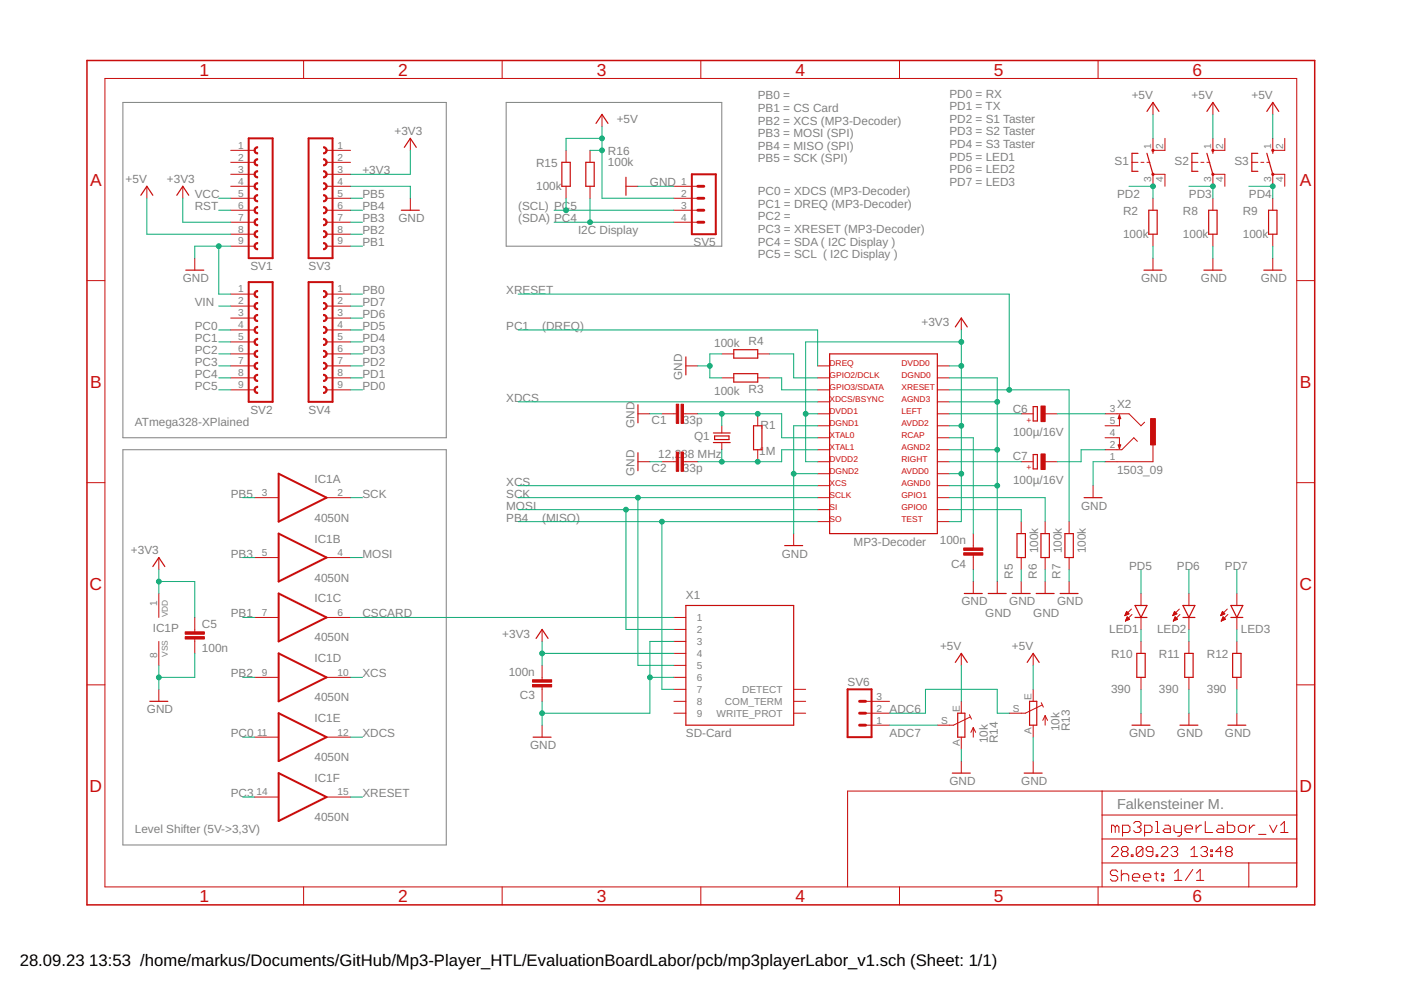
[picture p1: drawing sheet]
<svg xmlns="http://www.w3.org/2000/svg" width="297mm" height="210mm" viewBox="0 0 297 210" stroke-linecap="round" stroke-linejoin="round" font-family="sans-serif">
<path d="M26.1 21.7h68.5v71.1h-68.5zM107.3 21.7h45.7v30.5h-45.7zM26.1 95.4h68.5v83.8h-68.5z" fill="none" stroke="#808080" stroke-width=".21"/>
<g fill="none" stroke="#c90d0c" stroke-width=".25">
<path d="M85.7 31.2l1.3-1.9 1.3 1.9M119.1 34.4h1.8v5.1h-1.8zM124.2 34.4h1.8v5.1h-1.8zM126.4 26.2l1.2-1.9 1.3 1.9M132.7 37.6v3.8M241.3 32.5h-1.3v3.8h1.3M243.2 32.5l1.3 4.5M243.2 23.6l1.3-1.9 1.2 1.9M244.5 31.9v.6M254 32.5h-1.3v3.8h1.3M255.9 32.5l1.3 4.5M255.9 23.6l1.3-1.9 1.2 1.9"/>
<path d="M257.2 31.9v.6M266.7 32.5h-1.3v3.8h1.3M268.6 32.5l1.3 4.5M268.6 23.6l1.3-1.9 1.2 1.9M269.9 31.9v.6M29.9 41.4l1.2-1.9 1.3 1.9M37.5 41.4l1.3-1.9 1.2 1.9M39.4 57.3h3.8M85.1 44.6h3.8M242.5 57.3h3.9M243.6 44.6h1.7v5.1h-1.7zM255.2 57.3h3.9"/>
<path d="M256.3 44.6h1.7v5.1h-1.7zM267.9 57.3h3.9M269 44.6h1.7v5.1h-1.7zM145.4 75.7v3.8M155.6 79.2h5.1v1.8h-5.1zM155.6 74.1h5.1v1.8h-5.1zM175.9 75h22.8v38.1h-22.8zM202.5 69.3l1.3-1.9 1.3 1.9M135.3 85.8v3.8M135.3 96v3.8M151.3 91.8h3.5M151.3 93.8h3.5"/>
<path d="M151.5 92.4h3.1v.8h-3.1zM159.8 90.3h1.7v5.1h-1.7zM219.1 86.2h.8v3.1h-.8zM219.1 96.4h.8v3h-.8zM237.1 94.3h.5l-.3 .8zM237.3 88l.3 .8h-.5zM166.4 115.7h3.8M215.6 113.1h1.8v5.1h-1.8zM220.7 113.1h1.8v5.1h-1.8zM225.8 113.1h1.8v5.1h-1.8zM229.8 105.5h3.9M32.4 120.1l1.3-1.9 1.2 1.9"/>
<path d="M113.7 135.4l1.2-1.9 1.3 1.9M145.4 128.4h22.9v25.4h-22.9zM204.4 125.8h3.9M209.5 125.8h3.8M214.6 125.8h3.8M219.7 125.8h3.8M224.8 125.8h3.8M240.6 128.4h2.6l-1.3 2.5zM240.6 130.9h2.6M241 138.5h1.8v5.1h-1.8zM250.8 128.4h2.5l-1.2 2.5zM250.8 130.9h2.5"/>
<path d="M251.2 138.5h1.8v5.1h-1.8zM261 128.4h2.5l-1.3 2.5zM261 130.9h2.5M261.3 138.5h1.8v5.1h-1.8zM31.8 148.7h3.8M113 156.3h3.8M202.5 140.4l1.3-1.9 1.3 1.9M203.1 151.2h1.5v5.1h-1.5zM217.8 140.4l1.3-1.9 1.2 1.9M218.3 148.7h1.5v5.1h-1.5zM240 153.8h3.8M250.2 153.8h3.8"/>
<path d="M260.3 153.8h3.8M201.9 163.9h3.8M217.1 163.9h3.9"/>
</g>
<g fill="none" stroke="#c90d0c" stroke-width=".21">
<path d="M22.2 16.6h252.7v171.4h-252.7zM64.4 12.8v3.8M106.5 12.8v3.8M148.6 12.8v3.8M190.7 12.8v3.8M232.8 12.8v3.8M31.1 39.5v2.5M38.8 39.5v2.5M48.9 34.4h5.1M48.9 31.9h5.1M48.9 37h5.1M48.9 39.5h5.1"/>
<path d="M69.2 34.4h5.1M69.2 31.9h5.1M69.2 37h5.1M69.2 39.5h5.1M87 29.3v2.6M120 31.9v2.5M120 39.5v2.5M125.1 31.9v2.5M125.1 39.5v2.5M127.6 24.3v2.5M132.7 39.5h2.6M142.9 39.5h5.1"/>
<path d="M240 34.4h1.3M241.9 34.4h.6M243.2 34.4h.6M244.5 21.7v2.6M244.5 29.3v2.6h2.5v-2.6M244.5 39.5v-2.5h2.5v2.5M252.7 34.4h1.3M254.6 34.4h.6M255.9 34.4h.6M257.2 29.3v2.6h2.5v-2.6M257.2 39.5v-2.5h2.5v2.5M257.2 21.7v2.6"/>
<path d="M265.4 34.4h1.3M267.3 34.4h.6M268.6 34.4h.6M269.9 29.3v2.6h2.5v-2.6M269.9 39.5v-2.5h2.5v2.5M269.9 21.7v2.6M18.4 59.5h3.8M41.3 54.7v2.6M48.9 42h5.1M48.9 44.6h5.1M48.9 47.1h5.1M48.9 49.7h5.1"/>
<path d="M48.9 52.2h5.1M69.2 42h5.1M69.2 44.6h5.1M69.2 47.1h5.1M69.2 49.7h5.1M69.2 52.2h5.1M87 42v2.6M142.9 42h5.1M142.9 44.6h5.1M142.9 47.1h5.1M244.5 42v2.6M244.5 49.7v2.5"/>
<path d="M244.5 54.7v2.6M257.2 42v2.6M257.2 49.7v2.5M257.2 54.7v2.6M269.9 42v2.6M269.9 49.7v2.5M269.9 54.7v2.6M274.9 59.5h3.8M48.9 77.6h5.1M48.9 75h5.1M48.9 62.4h5.1M48.9 64.9h5.1"/>
<path d="M48.9 67.4h5.1M48.9 70h5.1M48.9 72.5h5.1M69.2 77.6h5.1M69.2 75h5.1M69.2 62.4h5.1M69.2 64.9h5.1M69.2 67.4h5.1M69.2 70h5.1M69.2 72.5h5.1M145.4 77.6h2.6M153 75h2.6"/>
<path d="M160.7 75h2.5M173.4 77.6h2.5M198.7 77.6h2.6M203.8 67.4v2.6M48.9 80.1h5.1M48.9 82.7h5.1M69.2 80.1h5.1M69.2 82.7h5.1M135.3 87.7h2.5M135.3 97.9h2.5M140.3 87.7h3.1M140.3 97.9h3.1"/>
<path d="M144.9 87.7h3.1M144.9 97.9h3.1M153 80.1h2.6M153 90.3v1.5M153 93.8v1.6M160.7 80.1h2.5M160.7 87.7v2.6M160.7 95.4v2.5M173.4 80.1h2.5M173.4 82.7h2.5M173.4 85.2h2.5M173.4 87.7h2.5"/>
<path d="M173.4 90.3h2.5M173.4 92.8h2.5M173.4 95.4h2.5M173.4 97.9h2.5M198.7 80.1h2.6M198.7 82.7h2.6M198.7 85.2h2.6M198.7 87.7h2.6M198.7 90.3h2.6M198.7 92.8h2.6M198.7 95.4h2.6M198.7 97.9h2.6"/>
<path d="M216.5 87.7h2.6M216.5 97.9h2.6M221.6 87.7h2.5M221.6 97.9h2.5M234.3 87.7h5.1l2.5 2.6 .8-.8M234.3 92.8h3v2.3M237.3 88v2.3h-3M241.2 93.6l-.8-.8-2.6 2.6h-3.5M244.5 94.3v3.6h-10.2M18.4 102.3h3.8M33.7 118.2v2.6M54 105.5h5.1"/>
<path d="M54 118.2h5.1M69.2 105.5h5.1M69.2 118.2h5.1M168.3 113.1v2.6M173.4 100.4h2.5M173.4 103h2.5M173.4 105.5h2.5M173.4 108.1h2.5M173.4 110.6h2.5M198.7 100.4h2.6M198.7 103h2.6M198.7 105.5h2.6"/>
<path d="M198.7 108.1h2.6M198.7 110.6h2.6M206.4 113.1v3.1M206.4 117.7v3.1M216.5 110.6v2.5M216.5 118.2v2.6M221.6 110.6v2.5M221.6 118.2v2.6M226.7 110.6v2.5M226.7 118.2v2.6M231.8 103v2.5M274.9 102.3h3.8"/>
<path d="M33.7 125.8v5.1M33.7 136v5.1M41.3 130.9v3.1M41.3 135.5v3M54 130.9h5.1M69.2 130.9h5.1M114.9 133.5v2.5M142.9 130.9h2.5M142.9 133.5h2.5M142.9 136h2.5M142.9 138.5h2.5M203.8 138.5v2.6"/>
<path d="M206.4 123.3v2.5M211.4 123.3v2.5M216.5 123.3v2.5M219.1 138.5v2.6M221.6 123.3v2.5M226.7 123.3v2.5M238.5 130.5h.2M238.6 130.3h.3M238.6 130.2h.6M238.6 131.7h.1M238.7 130.1h.6M238.7 131.6h.2"/>
<path d="M238.7 130h.5M238.7 131.4h.5M238.8 129.9h.3M238.8 131.3h.7M238.8 129.7h.2M238.8 131.2h.6M238.9 129.6l.5 .6-.9 .3zM238.9 131.1h.4M238.9 130.9h.3M239 130.8h.1M239.5 131.3l-.5-.5-.4 .9M239.5 131.3l-.9 .4"/>
<path d="M239.9 129.1l-1.4 1.4M240 130.3l-1.4 1.4M241.9 125.8v2.6M241.9 130.9v2.6M241.9 136v2.5M248.7 130.5h.1M248.7 130.3h.4M248.8 130.2h.6M248.8 131.7h.1M248.8 130.1h.7M248.8 131.6h.3M248.9 130h.5"/>
<path d="M248.9 131.4h.4M248.9 131.3h.7M248.9 129.9h.3M249 129.7h.1M249 131.2h.6M249 131.1h.4M249 129.6l.5 .6-.9 .3zM249.1 130.9h.2M249.1 130.8h.1M249.2 130.8l.5 .5-.9 .4zM250 129.1l-1.4 1.4M250.2 130.3l-1.4 1.4"/>
<path d="M252.1 125.8v2.6M252.1 130.9v2.6M252.1 136v2.5M258.8 130.5h.2M258.9 130.3h.3M258.9 130.2h.6M258.9 131.7h.1M259 130.1h.7M259 131.6h.2M259 130h.5M259 131.4h.5M259.1 131.3h.7"/>
<path d="M259.1 129.9h.3M259.1 129.7h.2M259.1 131.2h.6M259.2 131.1h.4M259.2 129.6l.5 .6-.9 .3zM259.2 130.9h.3M259.3 130.8h.1M259.3 130.8l.5 .5-.9 .4zM260.2 129.1l-1.4 1.4M260.3 130.3l-1.4 1.4M262.2 125.8v2.6M262.2 130.9v2.6"/>
<path d="M262.2 136v2.5M18.4 145.2h3.8M33.7 146.2v2.5M54 143.6h5.1M54 156.3h5.1M69.2 143.6h5.1M69.2 156.3h5.1M114.9 141.1v3M114.9 145.6v3.1M114.9 153.8v2.5M142.9 141.1h2.5M142.9 143.6h2.5"/>
<path d="M142.9 146.2h2.5M142.9 148.7h2.5M142.9 151.2h2.5M168.3 146.2h2.5M168.3 148.7h2.5M168.3 151.2h2.5M183.5 148.7h5.1M183.5 151.2h5.1M183.5 153.8h5.1M203.8 148.7v2.5M203.8 156.3v2.5M205.5 151.5l.5 1"/>
<path d="M205.7 152l-3.5 1.8h-3.5M206.4 154.3v2M206.4 154.3l.5 1M206.4 154.3l-.6 1M219.1 146.2v2.5M219.1 153.8v2.5M220.8 149l.4 .9M220.9 149.5l-3.5 1.7h-3.4M221.6 151.7v2.1M221.6 151.7l.5 1M221.6 151.7l-.5 1M241.9 143.6v2.6"/>
<path d="M241.9 151.2v2.6M252.1 143.6v2.6M252.1 151.2v2.6M262.2 143.6v2.6M262.2 151.2v2.6M274.9 145.2h3.8M54 169h5.1M69.2 169h5.1M203.8 161.4v2.5M219.1 161.4v2.5M233.7 167.7v20.3M233.7 177.9h41.2"/>
<path d="M233.7 172.8h41.2M235.6 179.9l.4-.4h.7l.4 .4v.3l-1.5 1.4h1.5M236.5 175.3l-.4-.3h-.4v1.5M236.5 175.3v1.2M236.5 175.3l.3-.3 .4 .3v1.2M238 176.5h1.2l.4-.4v-.8l-.4-.3h-1.2v2.3M240.3 174.6l.4-.4h.8l.4 .4v.4l-.4 .3M241.1 175.3h.4M241.5 175.3l.4 .4v.4l-.4 .4h-.8l-.4-.4M242.3 179.9v1.4l-.3 .3h-.7l-.4-.3M242.3 179.9l-.3-.4h-.7l-.4 .4v1.4M242.3 179.9l-1.4 1.4"/>
<path d="M242.7 176.5h1.2l.3-.4v-.8l-.3-.3h-1.2v2.3M245 176.5h.8M245 174.2h.4v2.3M246.2 179.9l.3-.4h.7l.4 .4v.3l-1.4 1.4h1.4M247 175h.8l.3 .3v1.2h-1.1l-.4-.4 .4-.4h1.1M248.3 179.9l.3-.4h.7l.4 .4v.3l-.4 .4M248.9 175v1.1l.4 .4h1.2M250.5 175v1.9l-.4 .4h-.4M251.2 175.7h1.6v-.4l-.4-.3h-.7l-.5 .3v.8l.5 .4h.7M253.6 175v1.5M254.6 179.9l.4-.4h.7l.3 .4v.3l-.3 .4M254.8 175h-.4l-.8 .7"/>
<path d="M255.5 174.2v2.3h1.6M258.3 175h.8l.3 .3v1.2h-1.1l-.4-.4 .4-.4h1.1M260.2 174.2v2.3h1.2l.4-.4v-.8l-.4-.3h-1.2M262.6 175.3l.4-.3h.7l.4 .3v.8l-.4 .4h-.7l-.4-.4zM264.9 175v1.5M266.1 175h-.4l-.8 .7M266.8 176.9h1.6M269.2 175l.8 1.5 .7-1.5M271.5 176.5h1.6M271.5 175l.8-.8v2.3M274.9 167.7h-95.2v20.3M64.4 188v3.9"/>
<path d="M106.5 188v3.9M148.6 188v3.9M190.7 188v3.9M232.8 188v3.9M233.7 183h41.2M237 184.8l-.4-.3h-.8l-.4 .3v.5l.4 .3h.8l.4 .4v.4l-.4 .4h-.8l-.4-.4M237.7 184.5v2.3M237.7 185.6l.4-.3h.8l.4 .3v1.2M238.1 180.6l-.3 .3v.4l.3 .3h.7l.4-.3v-.4l-.4-.3M238.1 180.6l-.3-.4v-.3l.3-.4h.7l.4 .4v.3l-.4 .4M238.1 180.6h.7M239.9 181.3h.3v.3h-.3z"/>
<path d="M240.1 186h1.6v-.4l-.4-.3h-.8l-.4 .3v.8l.4 .4h.8M242.4 186h1.6v-.4l-.4-.3h-.8l-.4 .3v.8l.4 .4h.8M244.4 180.6h-1l-.4-.4v-.3l.4-.4h.7l.3 .4v1.4l-.3 .3h-.7l-.4-.3M244.8 185.3h.8M245.1 181.3h.4v.3h-.4zM245.2 184.8v1.6l.4 .4M246.3 185.3h.4v.3h-.4zM246.3 186.4h.4v.4h-.4zM249 180.6h.3M249 185.1l.8-.8v2.4M249 186.7h1.6M249.3 180.6l.4 .3v.4l-.4 .3h-.7l-.3-.3"/>
<path d="M252.5 181.6h1.4M252.5 180.2l.7-.7v2.1M252.9 184.3l-1.6 2.4M253.7 186.7h1.5M253.7 185.1l.8-.8v2.4M255.3 180.6h.4M255.7 180.6l.3 .3v.4l-.3 .3h-.7l-.4-.3M256.7 181.3h.3v.3h-.3zM256.7 180.2h.3v.4h-.3zM259.2 180.6h-1.5l1.1-1.1v2.1M260.2 180.6l-.3 .3v.4l.3 .3h.7l.4-.3v-.4l-.4-.3M260.2 180.6l-.3-.4v-.3l.3-.4h.7l.4 .4v.3l-.4 .4"/>
<path d="M260.2 180.6h.7M264.8 183v5"/>
</g>
<path d="M18.4 12.8h260.3v179.1h-260.3z" fill="none" stroke="#c90d0c" stroke-width=".32"/>
<g fill="#c90d0c" stroke="#c90d0c" stroke-width=".21">
<path d="M144.4 85.7h.5v4.1h-.5z"/>
<path d="M143.4 85.7h.5v4.1h-.5z"/>
<path d="M144.4 95.9h.5v4h-.5z"/>
<path d="M143.4 95.9h.5v4h-.5z"/>
<path d="M112.9 144.1h4.1v.5h-4.1z"/>
<path d="M112.9 145.1h4.1v.5h-4.1z"/>
<path d="M204.3 116.2h4.1v.5h-4.1z"/>
<path d="M204.3 117.2h4.1v.5h-4.1z"/>
<path d="M39.3 135h4v.5h-4z"/>
<path d="M39.3 134h4v.5h-4z"/>
<path d="M243.9 88.8h1.1v5.5h-1.1z"/>
<path d="M220.7 86.1h.9v3.3h-.9z"/>
<path d="M220.7 96.2h.9v3.3h-.9z"/>
</g>
<g fill="none" stroke="#c90d0c" stroke-width=".42">
<path d="M52.7 29.3h5.1v25.4h-5.1zM65.4 29.3h5.1v25.4h-5.1zM146.7 37h5.1v12.7h-5.1zM52.7 59.8h5.1v25.4h-5.1zM65.4 59.8h5.1v25.4h-5.1zM59.1 100.4l10.1 5.1-10.1 5.1zM59.1 113.1l10.1 5.1-10.1 5.1zM59.1 125.8l10.1 5.1-10.1 5.1zM59.1 138.5l10.1 5.1-10.1 5.1zM59.1 151.2l10.1 5.1-10.1 5.1zM179.7 146.2h5.1v10.1h-5.1zM59.1 163.9l10.1 5.1-10.1 5.1z"/>
<circle cx="244.5" cy="31.9" r=".13"/>
<circle cx="244.5" cy="37" r=".13"/>
<circle cx="257.2" cy="37" r=".13"/>
<circle cx="257.2" cy="31.9" r=".13"/>
<circle cx="269.9" cy="37" r=".13"/>
<circle cx="269.9" cy="31.9" r=".13"/>
</g>
<g fill="#c90d0c" stroke="#c90d0c" stroke-width=".21">
<path d="M54.1 36.4l.5-.2v.2a.51 .51 0 0 0-.5 .6 .51 .51 0 0 0 .5 .5v.2a.77 .77 0 0 1-.7-.5 .77 .77 0 0 1 .2-.8z" fill-rule="evenodd"/>
<path d="M54.1 33.9l.5-.2v.2a.51 .51 0 0 0-.5 .5 .51 .51 0 0 0 .5 .5v.3a.77 .77 0 0 1-.7-.5 .77 .77 0 0 1 .2-.8z" fill-rule="evenodd"/>
<path d="M54.1 31.3l.5-.2v.3a.51 .51 0 0 0-.5 .5 .51 .51 0 0 0 .5 .5v.2a.77 .77 0 0 1-.7-.4 .77 .77 0 0 1 .2-.9z" fill-rule="evenodd"/>
<path d="M54.1 41.5l.5-.2v.2a.51 .51 0 0 0-.5 .5 .51 .51 0 0 0 .5 .5v.3a.77 .77 0 0 1-.7-.5 .77 .77 0 0 1 .2-.8z" fill-rule="evenodd"/>
<path d="M54.1 38.9l.5-.2v.3a.51 .51 0 0 0-.5 .5 .51 .51 0 0 0 .5 .5v.3a.77 .77 0 0 1-.7-.5 .77 .77 0 0 1 .2-.9z" fill-rule="evenodd"/>
<path d="M54.1 44l.5-.2v.3a.51 .51 0 0 0-.5 .5 .51 .51 0 0 0 .5 .5v.2a.77 .77 0 0 1-.7-.4 .77 .77 0 0 1 .2-.9z" fill-rule="evenodd"/>
<path d="M54.1 46.6l.5-.2v.2a.51 .51 0 0 0-.5 .5 .51 .51 0 0 0 .5 .5v.3a.77 .77 0 0 1-.7-.5 .77 .77 0 0 1 .2-.8z" fill-rule="evenodd"/>
<path d="M54.1 49.1l.5-.2v.2a.51 .51 0 0 0-.5 .6 .51 .51 0 0 0 .5 .5v.2a.77 .77 0 0 1-.7-.5 .77 .77 0 0 1 .2-.8z" fill-rule="evenodd"/>
<path d="M54.1 51.6l.5-.2v.3a.51 .51 0 0 0-.5 .5 .51 .51 0 0 0 .5 .5v.3a.77 .77 0 0 1-.7-.5 .77 .77 0 0 1 .2-.9z" fill-rule="evenodd"/>
<path d="M54.1 66.9l.5-.2v.2a.5 .5 0 0 0-.5 .5 .5 .5 0 0 0 .5 .5v.3a.75 .75 0 0 1-.7-.5 .75 .75 0 0 1 .2-.8z" fill-rule="evenodd"/>
<path d="M54.1 64.3l.5-.2v.3a.51 .51 0 0 0-.5 .5 .51 .51 0 0 0 .5 .5v.3a.77 .77 0 0 1-.7-.5 .77 .77 0 0 1 .2-.9z" fill-rule="evenodd"/>
<path d="M54.1 61.8l.5-.2v.2a.51 .51 0 0 0-.5 .6 .51 .51 0 0 0 .5 .5v.2a.77 .77 0 0 1-.7-.5 .77 .77 0 0 1 .2-.8z" fill-rule="evenodd"/>
<path d="M54.1 72l.5-.3v.3a.51 .51 0 0 0-.5 .5 .51 .51 0 0 0 .5 .5v.3a.75 .75 0 0 1-.7-.5 .75 .75 0 0 1 .2-.8z" fill-rule="evenodd"/>
<path d="M54.1 69.4l.5-.2v.2a.51 .51 0 0 0-.5 .6 .51 .51 0 0 0 .5 .5v.2a.75 .75 0 0 1-.7-.4 .75 .75 0 0 1 .2-.9z" fill-rule="evenodd"/>
<path d="M54.1 74.5l.5-.2v.2a.51 .51 0 0 0-.5 .5 .51 .51 0 0 0 .5 .5v.3a.75 .75 0 0 1-.7-.5 .75 .75 0 0 1 .2-.8z" fill-rule="evenodd"/>
<path d="M54.1 77l.5-.2v.3a.51 .51 0 0 0-.5 .5 .51 .51 0 0 0 .5 .5v.2a.75 .75 0 0 1-.7-.4 .75 .75 0 0 1 .2-.9z" fill-rule="evenodd"/>
<path d="M54.1 79.6l.5-.2v.2a.51 .51 0 0 0-.5 .5 .51 .51 0 0 0 .5 .5v.3a.75 .75 0 0 1-.7-.5 .75 .75 0 0 1 .2-.8z" fill-rule="evenodd"/>
<path d="M54.1 82.1l.5-.2v.2a.51 .51 0 0 0-.5 .6 .51 .51 0 0 0 .5 .5v.2a.75 .75 0 0 1-.7-.4 .75 .75 0 0 1 .2-.9z" fill-rule="evenodd"/>
<path d="M68.6 36.2a.76 .76 0 0 1 .8 .8 .76 .76 0 0 1-.8 .7v-.2a.51 .51 0 0 0 .5-.5 .51 .51 0 0 0-.5-.6z" fill-rule="evenodd"/>
<path d="M68.6 33.7a.76 .76 0 0 1 .8 .7 .76 .76 0 0 1-.8 .8v-.3a.51 .51 0 0 0 .5-.5 .51 .51 0 0 0-.5-.5z" fill-rule="evenodd"/>
<path d="M68.6 31.1a.76 .76 0 0 1 .8 .8 .76 .76 0 0 1-.8 .7v-.2a.51 .51 0 0 0 .5-.5 .51 .51 0 0 0-.5-.5z" fill-rule="evenodd"/>
<path d="M68.6 41.3a.76 .76 0 0 1 .8 .7 .76 .76 0 0 1-.8 .8v-.3a.51 .51 0 0 0 .5-.5 .51 .51 0 0 0-.5-.5z" fill-rule="evenodd"/>
<path d="M68.6 38.7a.76 .76 0 0 1 .8 .8 .76 .76 0 0 1-.8 .8v-.3a.51 .51 0 0 0 .5-.5 .51 .51 0 0 0-.5-.5z" fill-rule="evenodd"/>
<path d="M68.6 43.8a.76 .76 0 0 1 .8 .8 .76 .76 0 0 1-.8 .7v-.2a.51 .51 0 0 0 .5-.5 .51 .51 0 0 0-.5-.5z" fill-rule="evenodd"/>
<path d="M68.6 46.4a.76 .76 0 0 1 .8 .7 .76 .76 0 0 1-.8 .8v-.3a.51 .51 0 0 0 .5-.5 .51 .51 0 0 0-.5-.5z" fill-rule="evenodd"/>
<path d="M68.6 48.9a.76 .76 0 0 1 .8 .8 .76 .76 0 0 1-.8 .7v-.2a.51 .51 0 0 0 .5-.5 .51 .51 0 0 0-.5-.6z" fill-rule="evenodd"/>
<path d="M68.6 51.4a.76 .76 0 0 1 .8 .8 .76 .76 0 0 1-.8 .8v-.3a.51 .51 0 0 0 .5-.5 .51 .51 0 0 0-.5-.5z" fill-rule="evenodd"/>
<path d="M68.6 66.7a.75 .75 0 0 1 .8 .7 .75 .75 0 0 1-.8 .8v-.3a.5 .5 0 0 0 .5-.5 .5 .5 0 0 0-.5-.5z" fill-rule="evenodd"/>
<path d="M68.6 64.1a.76 .76 0 0 1 .8 .8 .76 .76 0 0 1-.8 .8v-.3a.51 .51 0 0 0 .5-.5 .51 .51 0 0 0-.5-.5z" fill-rule="evenodd"/>
<path d="M68.6 61.6a.76 .76 0 0 1 .8 .8 .76 .76 0 0 1-.8 .7v-.2a.51 .51 0 0 0 .5-.5 .51 .51 0 0 0-.5-.6z" fill-rule="evenodd"/>
<path d="M68.6 71.7a.76 .76 0 0 1 .8 .8 .76 .76 0 0 1-.8 .8v-.3a.51 .51 0 0 0 .5-.5 .51 .51 0 0 0-.5-.5z" fill-rule="evenodd"/>
<path d="M68.6 69.2a.76 .76 0 0 1 .8 .8 .76 .76 0 0 1-.8 .7v-.2a.51 .51 0 0 0 .5-.5 .51 .51 0 0 0-.5-.6z" fill-rule="evenodd"/>
<path d="M68.6 74.3a.76 .76 0 0 1 .8 .7 .76 .76 0 0 1-.8 .8v-.3a.51 .51 0 0 0 .5-.5 .51 .51 0 0 0-.5-.5z" fill-rule="evenodd"/>
<path d="M68.6 76.8a.76 .76 0 0 1 .8 .8 .76 .76 0 0 1-.8 .7v-.2a.51 .51 0 0 0 .5-.5 .51 .51 0 0 0-.5-.5z" fill-rule="evenodd"/>
<path d="M68.6 79.4a.76 .76 0 0 1 .8 .7 .76 .76 0 0 1-.8 .8v-.3a.51 .51 0 0 0 .5-.5 .51 .51 0 0 0-.5-.5z" fill-rule="evenodd"/>
<path d="M68.6 81.9a.76 .76 0 0 1 .8 .8 .76 .76 0 0 1-.8 .7v-.2a.51 .51 0 0 0 .5-.5 .51 .51 0 0 0-.5-.6z" fill-rule="evenodd"/>
</g>
<path d="M148 39.5h1.2M148 44.6h1.2M148 42h1.2M148 47.1h1.2M182.2 148.7h1.3M182.2 151.2h1.3M182.2 153.8h1.3" fill="none" stroke="#c90d0c" stroke-width=".61"/>
<g fill="none" stroke="#0dab76" stroke-width=".21">
<path d="M74.3 39.5h12.7v2.5M87 31.9v5.1h-12.7M125.1 31.9h2.5M127.6 26.8v15.2h15.3M127.6 29.3h-7.6v2.6M135.3 39.5h7.6M239.4 39.5h5.1v2.5M244.5 24.3v5M252.1 39.5h5.1v2.5M257.2 24.3v5M264.8 39.5h5.1v2.5M269.9 24.3v5"/>
<path d="M31.1 42v7.7h17.8M38.8 42v5.1h10.1M46.4 52.2v10.2h2.5M46.4 42h2.5M46.4 44.6h2.5M48.9 52.2h-7.6v2.5M74.3 47.1h2.6M74.3 52.2h2.6M74.3 42h2.6M74.3 44.6h2.6M74.3 49.7h2.6M117.5 47.1h25.4"/>
<path d="M117.5 44.6h25.4M120 42v2.6M125.1 42v5.1M244.5 52.2v2.5M257.2 52.2v2.5M269.9 52.2v2.5M46.4 77.6h2.5M46.4 72.5h2.5M46.4 75h2.5M46.4 64.9h2.5M46.4 70h2.5M74.3 77.6h2.6"/>
<path d="M74.3 72.5h2.6M74.3 75h2.6M74.3 62.4h2.6M74.3 64.9h2.6M74.3 70h2.6M74.3 67.4h2.6M109.9 62.4h104.1v20.3M109.9 70h63.5v7.6M148 77.6h2.5M153 75h-2.5v5.1h2.5M163.2 75h5.1v5.1h5.1M201.3 77.6h2.5"/>
<path d="M203.8 70v40.6h-2.5M203.8 72.5h-33v25.4h2.6M46.4 80.1h2.5M46.4 82.7h2.5M74.3 80.1h2.6M74.3 82.7h2.6M109.9 85.2h63.5M137.8 97.9h2.5M137.8 87.7h2.5M148 87.7h17.7v5.1h7.7M153 87.7v2.6M153 95.4v2.5"/>
<path d="M163.2 80.1h2.5v2.6h7.7M170.8 87.7h2.6M173.4 90.3h-5.1v22.8M173.4 95.4h-7.7v2.5h-17.7M201.3 90.3h2.5M201.3 97.9h15.2M201.3 87.7h15.2M201.3 92.8h5.1v20.3M201.3 80.1h10.1v43.2M201.3 95.4h10.1M201.3 85.2h10.1M201.3 82.7h25.4v27.9"/>
<path d="M224.1 87.7h10.2M234.3 95.4h-5.1v2.5h-5.1M234.3 97.9h-2.5v5.1M51.5 105.5h2.5M51.5 118.2h2.5M74.3 105.5h2.6M74.3 118.2h2.6M109.9 103h63.5M109.9 110.6h63.5M109.9 105.5h63.5M109.9 108.1h63.5M132.7 108.1v25.4h10.2"/>
<path d="M135.3 105.5v35.6h7.6M140.3 110.6v35.6h2.6M168.3 100.4h5.1M201.3 103h10.1M201.3 100.4h2.5M201.3 108.1h15.2v2.5M201.3 105.5h20.3v5.1M33.7 120.8v5M33.7 123.3h7.6v7.6M41.3 138.5v5.1h-7.6M51.5 130.9h2.5M74.3 130.9h68.6"/>
<path d="M114.9 138.5h28M114.9 136v5.1M142.9 136h-5.1v15.2h-22.9M206.4 120.8v2.5M216.5 120.8v2.5M221.6 120.8v2.5M226.7 120.8v2.5M241.9 120.8v5M241.9 133.5v2.5M252.1 120.8v5M252.1 133.5v2.5M262.2 120.8v5"/>
<path d="M262.2 133.5v2.5M33.7 141.1v5.1M51.5 143.6h2.5M51.5 156.3h2.5M74.3 143.6h2.6M74.3 156.3h2.6M114.9 148.7v5.1M137.8 143.6h5.1M188.6 151.2h7.6v-5h15.2v5h2.6M188.6 153.8h10.1M203.8 141.1v7.6M203.8 158.8v2.6"/>
<path d="M219.1 141.1v5.1M219.1 156.3v5.1M241.9 146.2v5M252.1 146.2v5M262.2 146.2v5M51.5 169h2.5M74.3 169h2.6"/>
</g>
<g fill="#0dab76" stroke="#0dab76" stroke-width=".21">
<circle cx="114.9" cy="138.5" r=".51"/>
<circle cx="203.8" cy="77.6" r=".51"/>
<circle cx="203.8" cy="90.3" r=".51"/>
<circle cx="203.8" cy="72.5" r=".51"/>
<circle cx="170.8" cy="87.7" r=".51"/>
<circle cx="203.8" cy="100.4" r=".51"/>
<circle cx="33.7" cy="123.3" r=".51"/>
<circle cx="137.8" cy="143.6" r=".51"/>
<circle cx="114.9" cy="151.2" r=".51"/>
<circle cx="168.3" cy="100.4" r=".51"/>
<circle cx="211.4" cy="103" r=".51"/>
<circle cx="211.4" cy="95.4" r=".51"/>
<circle cx="211.4" cy="85.2" r=".51"/>
<circle cx="150.5" cy="77.6" r=".51"/>
<circle cx="33.7" cy="143.6" r=".51"/>
<circle cx="46.4" cy="52.2" r=".51"/>
<circle cx="160.7" cy="87.7" r=".51"/>
<circle cx="153" cy="87.7" r=".51"/>
<circle cx="160.7" cy="97.9" r=".51"/>
<circle cx="153" cy="97.9" r=".51"/>
<circle cx="127.6" cy="31.9" r=".51"/>
<circle cx="127.6" cy="29.3" r=".51"/>
<circle cx="125.1" cy="47.1" r=".51"/>
<circle cx="120" cy="44.6" r=".51"/>
<circle cx="140.3" cy="110.6" r=".51"/>
<circle cx="269.9" cy="39.5" r=".51"/>
<circle cx="257.2" cy="39.5" r=".51"/>
<circle cx="244.5" cy="39.5" r=".51"/>
<circle cx="135.3" cy="105.5" r=".51"/>
<circle cx="132.7" cy="108.1" r=".51"/>
<circle cx="214" cy="82.7" r=".51"/>
</g>
<g font-size="3.7" fill="#c90d0c">
<text x="42.3" y="16">1</text>
<text x="84.4" y="16">2</text>
<text x="126.5" y="16">3</text>
<text x="168.6" y="16">4</text>
<text x="210.7" y="16">5</text>
<text x="252.9" y="16">6</text>
<text x="19.1" y="39.4">A</text>
<text x="275.6" y="39.4">A</text>
<text x="19.1" y="82.2">B</text>
<text x="275.6" y="82.2">B</text>
<text x="19" y="125.1">C</text>
<text x="275.5" y="125.1">C</text>
<text x="19" y="167.9">D</text>
<text x="275.5" y="167.9">D</text>
<text x="42.3" y="191.2">1</text>
<text x="84.4" y="191.2">2</text>
<text x="126.5" y="191.2">3</text>
<text x="168.6" y="191.2">4</text>
<text x="210.7" y="191.2">5</text>
<text x="252.9" y="191.2">6</text>
</g>
<g font-size="3.5">
<text x="4.2" y="204.7">28.09.23</text>
<text x="18.9" y="204.7">13:53 /home/markus/Documents/GitHub/Mp3-Player_HTL/EvaluationBoardLabor/pcb/mp3playerLabor_v1.sch (Sheet: 1/1)</text>
</g>
<text font-size="3.1" fill="#808080" x="236.8" y="171.5">Falkensteiner M.</text>
<g font-size="2.5" fill="#808080">
<text x="160.7" y="21.1">PB0 =</text>
<text x="160.7" y="23.7">PB1 = CS Card</text>
<text x="201.3" y="20.7">PD0 = RX</text>
<text x="201.3" y="23.4">PD1 = TX</text>
<text x="239.9" y="21">+5V</text>
<text x="252.6" y="21">+5V</text>
<text x="265.3" y="21">+5V</text>
<text x="83.6" y="28.6">+3V3</text>
<text x="130.7" y="26">+5V</text>
<text x="160.7" y="26.4">PB2 = XCS (MP3-Decoder)</text>
<text x="160.7" y="29.1">PB3 = MOSI (SPI)</text>
<text x="201.3" y="26">PD2 = S1 Taster</text>
<text x="201.3" y="28.7">PD3 = S2 Taster</text>
<text x="113.7" y="35.5">R15</text>
<text x="128.9" y="35.2">100k</text>
<text x="128.9" y="32.9">R16</text>
<text x="160.7" y="31.7">PB4 = MISO (SPI)</text>
<text x="160.7" y="34.4">PB5 = SCK (SPI)</text>
<text x="201.3" y="31.4">PD4 = S3 Taster</text>
<text x="201.3" y="34">PD5 = LED1</text>
<text x="236.3" y="34.9">S1</text>
<text x="249" y="34.9">S2</text>
<text x="261.7" y="34.9">S3</text>
<text x="26.6" y="38.7">+5V</text>
<text x="35.4" y="38.7">+3V3</text>
<text x="76.8" y="37">+3V3</text>
<text x="113.7" y="40.3">100k</text>
<text x="137.8" y="39.5">GND</text>
<text x="160.7" y="41.4">PC0 = XDCS (MP3-Decoder)</text>
<text x="201.3" y="36.7">PD6 = LED2</text>
<text x="201.3" y="39.4">PD7 = LED3</text>
<text x="41.3" y="42">VCC</text>
<text x="41.3" y="44.6">RST</text>
<text x="76.8" y="42">PB5</text>
<text x="76.8" y="44.6">PB4</text>
<text x="76.8" y="47.1">PB3</text>
<text x="84.5" y="47.1">GND</text>
<text x="109.9" y="44.6">(SCL) PC5</text>
<text x="109.9" y="47.1">(SDA) PC4</text>
<text x="160.7" y="44.1">PC1 = DREQ (MP3-Decoder)</text>
<text x="160.7" y="46.7">PC2 =</text>
<text x="236.8" y="42">PD2</text>
<text x="238.1" y="45.6">R2</text>
<text x="250.8" y="45.6">R8</text>
<text x="252.1" y="42">PD3</text>
<text x="263.5" y="45.6">R9</text>
<text x="264.8" y="42">PD4</text>
<text x="76.8" y="49.7">PB2</text>
<text x="76.8" y="52.2">PB1</text>
<text x="122.6" y="49.7">I2C Display</text>
<text x="147" y="52.2">SV5</text>
<text x="160.7" y="49.4">PC3 = XRESET (MP3-Decoder)</text>
<text x="160.7" y="52.1">PC4 = SDA ( I2C Display )</text>
<text x="238.1" y="50.4">100k</text>
<text x="250.8" y="50.4">100k</text>
<text x="263.5" y="50.4">100k</text>
<text x="38.8" y="59.8">GND</text>
<text x="53.1" y="57.3">SV1</text>
<text x="65.4" y="57.3">SV3</text>
<text x="160.7" y="54.7">PC5 = SCL ( I2C Display )</text>
<text x="241.9" y="59.8">GND</text>
<text x="254.6" y="59.8">GND</text>
<text x="267.3" y="59.8">GND</text>
<text x="41.3" y="64.9">VIN</text>
<text x="76.8" y="62.3">PB0</text>
<text x="76.8" y="64.9">PD7</text>
<text x="107.3" y="62.3">XRESET</text>
<text x="41.3" y="70">PC0</text>
<text x="76.8" y="67.4">PD6</text>
<text x="76.8" y="70">PD5</text>
<text x="107.3" y="70">PC1</text>
<text x="114.9" y="70">(DREQ)</text>
<text x="195.4" y="69.2">+3V3</text>
<text x="41.3" y="72.5">PC1</text>
<text x="41.3" y="75">PC2</text>
<text x="41.3" y="77.6">PC3</text>
<text x="76.8" y="72.5">PD4</text>
<text x="76.8" y="75">PD3</text>
<text x="76.8" y="77.6">PD2</text>
<text x="151.4" y="73.5">100k</text>
<text x="158.7" y="73.2">R4</text>
<text x="41.3" y="80.1">PC4</text>
<text x="41.3" y="82.7">PC5</text>
<text x="76.8" y="80.1">PD1</text>
<text x="76.8" y="82.7">PD0</text>
<text x="144.7" y="80.6" transform="rotate(-90 144.7 80.6)">GND</text>
<text x="151.4" y="83.7">100k</text>
<text x="158.7" y="83.4">R3</text>
<text x="53.1" y="87.7">SV2</text>
<text x="65.4" y="87.7">SV4</text>
<text x="107.3" y="85.2">XDCS</text>
<text x="138.2" y="89.9">C1</text>
<text x="144.8" y="89.9">33p</text>
<text x="214.7" y="87.5">C6</text>
<text x="236.8" y="86.5">X2</text>
<text x="28.6" y="90.3">ATmega328-XPlained</text>
<text x="134.5" y="90.7" transform="rotate(-90 134.5 90.7)">GND</text>
<text x="147.2" y="93.3">Q1</text>
<text x="161.3" y="91">R1</text>
<text x="214.8" y="92.5">100µ/16V</text>
<text x="134.5" y="100.9" transform="rotate(-90 134.5 100.9)">GND</text>
<text x="138.2" y="100.1">C2</text>
<text x="139.6" y="97.1">12,2</text>
<text x="144.4" y="97.1">88 MHz</text>
<text x="144.8" y="100.1">33p</text>
<text x="161" y="96.4">1M</text>
<text x="214.7" y="97.6">C7</text>
<text x="236.8" y="100.4">1503_09</text>
<text x="48.9" y="105.5">PB5</text>
<text x="66.7" y="102.3">IC1A</text>
<text x="76.8" y="105.5">SCK</text>
<text x="107.3" y="103">XCS</text>
<text x="107.3" y="105.5">SCK</text>
<text x="214.8" y="102.7">100µ/16V</text>
<text x="66.7" y="110.6">4050N</text>
<text x="107.3" y="110.6">PB4</text>
<text x="107.3" y="108.1">MOSI</text>
<text x="114.9" y="110.6">(MISO)</text>
<text x="229.2" y="108.1">GND</text>
<text x="27.8" y="117.5">+3V3</text>
<text x="48.9" y="118.2">PB3</text>
<text x="66.7" y="115">IC1B</text>
<text x="76.8" y="118.2">MOSI</text>
<text x="165.7" y="118.2">GND</text>
<text x="181" y="115.7">MP3-Decoder</text>
<text x="199.3" y="115.3">100n</text>
<text x="220.1" y="117.3" transform="rotate(-90 220.1 117.3)">100k</text>
<text x="225.2" y="117.3" transform="rotate(-90 225.2 117.3)">100k</text>
<text x="230.2" y="117.3" transform="rotate(-90 230.2 117.3)">100k</text>
<text x="66.7" y="123.3">4050N</text>
<text x="201.6" y="120.4">C4</text>
<text x="214.7" y="122.7" transform="rotate(-90 214.7 122.7)">R5</text>
<text x="219.8" y="122.7" transform="rotate(-90 219.8 122.7)">R6</text>
<text x="224.9" y="122.7" transform="rotate(-90 224.9 122.7)">R7</text>
<text x="239.4" y="120.8">PD5</text>
<text x="249.5" y="120.8">PD6</text>
<text x="259.7" y="120.8">PD7</text>
<text x="48.9" y="130.9">PB1</text>
<text x="66.7" y="127.7">IC1C</text>
<text x="76.8" y="130.9">CSCARD</text>
<text x="145.4" y="127.1">X1</text>
<text x="203.8" y="128.4">GND</text>
<text x="208.9" y="130.9">GND</text>
<text x="214" y="128.4">GND</text>
<text x="219.1" y="130.9">GND</text>
<text x="224.1" y="128.4">GND</text>
<text x="32.4" y="134.1">IC1P</text>
<text x="42.8" y="133.1">C5</text>
<text x="66.7" y="136">4050N</text>
<text x="106.5" y="135.2">+3V3</text>
<text x="199.3" y="137.8">+5V</text>
<text x="214.6" y="137.8">+5V</text>
<text x="235.2" y="134.2">LED1</text>
<text x="245.3" y="134.2">LED2</text>
<text x="263.1" y="134.2">LED3</text>
<text x="42.8" y="138.1">100n</text>
<text x="48.9" y="143.6">PB2</text>
<text x="66.7" y="140.4">IC1D</text>
<text x="76.8" y="143.6">XCS</text>
<text x="107.8" y="143.2">100n</text>
<text x="235.6" y="139.6">R10</text>
<text x="245.7" y="139.6">R11</text>
<text x="255.9" y="139.6">R12</text>
<text x="66.7" y="148.7">4050N</text>
<text x="110.2" y="148.3">C3</text>
<text x="179.7" y="145.4">SV6</text>
<text x="235.6" y="146.9">390</text>
<text x="245.7" y="146.9">390</text>
<text x="255.9" y="146.9">390</text>
<text x="31.1" y="151.2">GND</text>
<text x="66.7" y="153.1">IC1E</text>
<text x="188.6" y="151.2">ADC6</text>
<text x="224.6" y="155" transform="rotate(-90 224.6 155)">10k</text>
<text x="226.8" y="155" transform="rotate(-90 226.8 155)">R13</text>
<text x="48.9" y="156.3">PC0</text>
<text x="66.7" y="161.4">4050N</text>
<text x="76.8" y="156.3">XDCS</text>
<text x="112.4" y="158.8">GND</text>
<text x="145.4" y="156.3">SD-Card</text>
<text x="188.6" y="156.3">ADC7</text>
<text x="209.4" y="157.6" transform="rotate(-90 209.4 157.6)">10k</text>
<text x="211.6" y="157.6" transform="rotate(-90 211.6 157.6)">R14</text>
<text x="239.4" y="156.3">GND</text>
<text x="249.5" y="156.3">GND</text>
<text x="259.7" y="156.3">GND</text>
<text x="66.7" y="165.8">IC1F</text>
<text x="201.3" y="166.5">GND</text>
<text x="216.5" y="166.5">GND</text>
<text x="48.9" y="169">PC3</text>
<text x="76.8" y="169">XRESET</text>
<text x="28.6" y="176.6">Level Shifter (5V-&gt;3,3V)</text>
<text x="66.7" y="174.1">4050N</text>
</g>
<g font-size="2.1" fill="#808080">
<text x="50.5" y="31.5">1</text>
<text x="50.5" y="34.1">2</text>
<text x="71.6" y="31.5">1</text>
<text x="71.6" y="34.1">2</text>
<text x="244.1" y="31.5" transform="rotate(-90 244.1 31.5)">1</text>
<text x="246.6" y="31.5" transform="rotate(-90 246.6 31.5)">2</text>
<text x="256.8" y="31.5" transform="rotate(-90 256.8 31.5)">1</text>
<text x="259.3" y="31.5" transform="rotate(-90 259.3 31.5)">2</text>
<text x="269.5" y="31.5" transform="rotate(-90 269.5 31.5)">1</text>
<text x="272" y="31.5" transform="rotate(-90 272 31.5)">2</text>
<text x="50.5" y="36.6">3</text>
<text x="50.5" y="39.1">4</text>
<text x="50.5" y="41.7">5</text>
<text x="71.6" y="36.6">3</text>
<text x="71.6" y="39.1">4</text>
<text x="71.6" y="41.7">5</text>
<text x="144.4" y="39.1">1</text>
<text x="144.4" y="41.7">2</text>
<text x="244.1" y="38.5" transform="rotate(-90 244.1 38.5)">3</text>
<text x="246.6" y="38.5" transform="rotate(-90 246.6 38.5)">4</text>
<text x="256.8" y="38.5" transform="rotate(-90 256.8 38.5)">3</text>
<text x="259.3" y="38.5" transform="rotate(-90 259.3 38.5)">4</text>
<text x="269.5" y="38.5" transform="rotate(-90 269.5 38.5)">3</text>
<text x="272" y="38.5" transform="rotate(-90 272 38.5)">4</text>
<text x="50.5" y="44.2">6</text>
<text x="50.5" y="46.8">7</text>
<text x="71.6" y="44.2">6</text>
<text x="71.6" y="46.8">7</text>
<text x="144.4" y="44.2">3</text>
<text x="144.4" y="46.8">4</text>
<text x="50.5" y="49.3">8</text>
<text x="50.5" y="51.8">9</text>
<text x="71.6" y="49.3">8</text>
<text x="71.6" y="51.8">9</text>
<text x="50.5" y="62">1</text>
<text x="50.5" y="64.5">2</text>
<text x="71.6" y="62">1</text>
<text x="71.6" y="64.5">2</text>
<text x="50.5" y="67.1">3</text>
<text x="50.5" y="69.6">4</text>
<text x="71.6" y="67.1">3</text>
<text x="71.6" y="69.6">4</text>
<text x="50.5" y="72.1">5</text>
<text x="50.5" y="74.7">6</text>
<text x="50.5" y="77.2">7</text>
<text x="71.6" y="72.1">5</text>
<text x="71.6" y="74.7">6</text>
<text x="71.6" y="77.2">7</text>
<text x="50.5" y="79.8">8</text>
<text x="50.5" y="82.3">9</text>
<text x="71.6" y="79.8">8</text>
<text x="71.6" y="82.3">9</text>
<text x="235.3" y="87.4">3</text>
<text x="235.3" y="89.9">5</text>
<text x="235.3" y="95">2</text>
<text x="235.3" y="92.5">4</text>
<text x="235.3" y="97.5">1</text>
<text x="55.5" y="105.2">3</text>
<text x="71.6" y="105.2">2</text>
<text x="55.5" y="117.9">5</text>
<text x="71.6" y="117.9">4</text>
<text x="33.3" y="128.6" transform="rotate(-90 33.3 128.6)">1</text>
<text x="55.5" y="130.6">7</text>
<text x="71.6" y="130.6">6</text>
<text x="147.8" y="131.7">1</text>
<text x="147.8" y="134.2">2</text>
<text x="147.8" y="136.8">3</text>
<text x="33.3" y="139.5" transform="rotate(-90 33.3 139.5)">8</text>
<text x="55.5" y="143.3">9</text>
<text x="71.6" y="143.3">10</text>
<text x="147.8" y="139.3">4</text>
<text x="147.8" y="141.8">5</text>
<text x="147.8" y="144.4">6</text>
<text x="147.8" y="146.9">7</text>
<text x="147.8" y="149.4">8</text>
<text x="153.7" y="149.4">COM_TERM</text>
<text x="157.4" y="146.9">DETECT</text>
<text x="185.8" y="148.3">3</text>
<text x="218.7" y="148.3" transform="rotate(-90 218.7 148.3)">E</text>
<text x="54.5" y="155.9">11</text>
<text x="71.6" y="155.9">12</text>
<text x="147.8" y="152">9</text>
<text x="151.9" y="152">WRITE_PROT</text>
<text x="185.8" y="153.4">1</text>
<text x="185.8" y="150.9">2</text>
<text x="199.5" y="153.4">S</text>
<text x="203.5" y="150.9" transform="rotate(-90 203.5 150.9)">E</text>
<text x="214.7" y="150.9">S</text>
<text x="218.7" y="155.5" transform="rotate(-90 218.7 155.5)">A</text>
<text x="203.5" y="158.1" transform="rotate(-90 203.5 158.1)">A</text>
<text x="54.4" y="168.6">14</text>
<text x="71.6" y="168.6">15</text>
</g>
<g font-size="1.8" fill="#c90d0c">
<text x="175.9" y="77.6">DREQ</text>
<text x="191.1" y="77.6">DVDD0</text>
<text x="175.9" y="80.1">GPIO2/DCLK</text>
<text x="175.9" y="82.7">GPIO3/SDATA</text>
<text x="191.1" y="82.7">XRESET</text>
<text x="191.1" y="80.1">DGND0</text>
<text x="175.9" y="85.2">XDCS/BSYNC</text>
<text x="175.9" y="87.7">DVDD1</text>
<text x="191.1" y="87.7">LEFT</text>
<text x="191.1" y="85.2">AGND3</text>
<text x="217.6" y="89.6">+</text>
<text x="175.9" y="90.3">DGND1</text>
<text x="175.9" y="92.8">XTAL0</text>
<text x="175.9" y="95.4">XTAL1</text>
<text x="191.1" y="95.4">AGND2</text>
<text x="191.1" y="92.8">RCAP</text>
<text x="191.1" y="90.3">AVDD2</text>
<text x="175.9" y="97.9">DVDD2</text>
<text x="175.9" y="100.4">DGND2</text>
<text x="191.1" y="100.4">AVDD0</text>
<text x="191.1" y="97.9">RIGHT</text>
<text x="217.6" y="99.8">+</text>
<text x="175.9" y="103">XCS</text>
<text x="175.9" y="105.5">SCLK</text>
<text x="191.1" y="105.5">GPIO1</text>
<text x="191.1" y="103">AGND0</text>
<text x="175.9" y="108.1">SI</text>
<text x="175.9" y="110.6">SO</text>
<text x="191.1" y="110.6">TEST</text>
<text x="191.1" y="108.1">GPIO0</text>
</g>
<g font-size="1.8" fill="#808080">
<text x="35.6" y="130.9" transform="rotate(-90 35.6 130.9)">VDD</text>
<text x="35.6" y="139.3" transform="rotate(-90 35.6 139.3)">VSS</text>
</g>
</svg>
